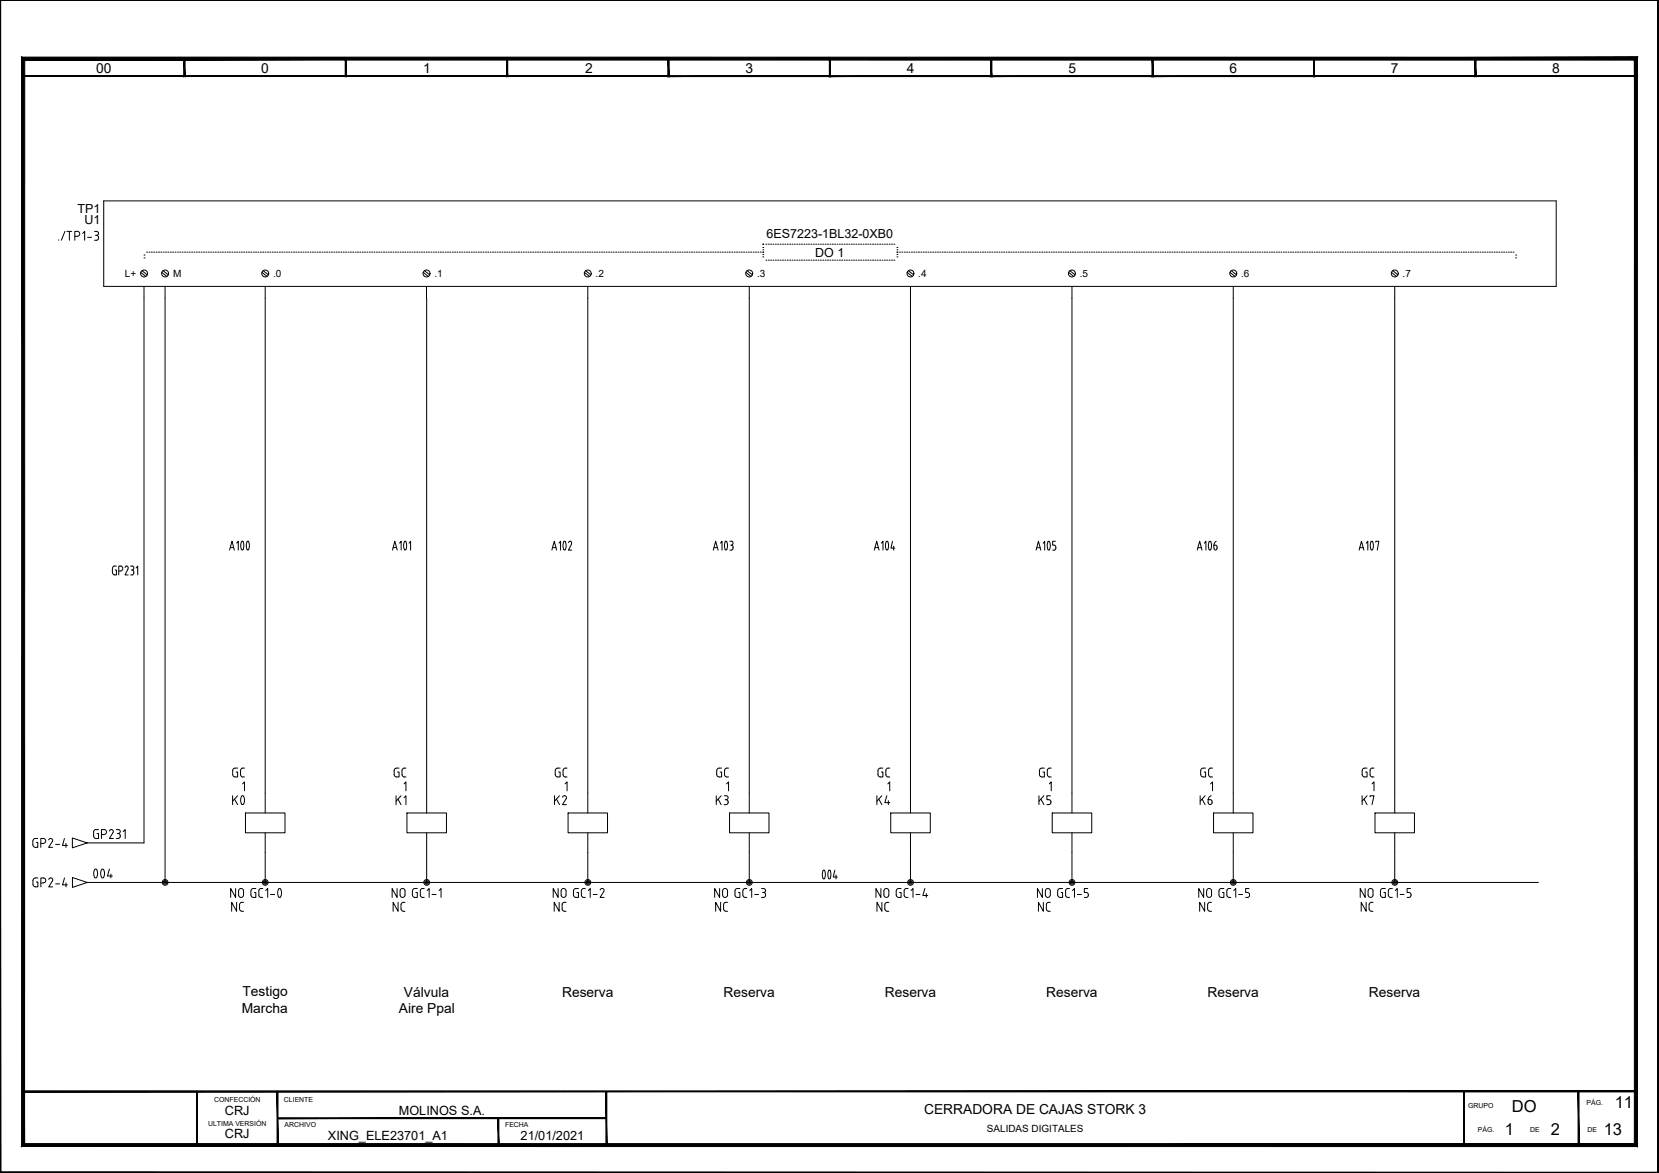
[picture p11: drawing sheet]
<svg xmlns="http://www.w3.org/2000/svg" width="420mm" height="297mm" viewBox="0 0 420 297" stroke-linecap="round" stroke-linejoin="round" font-family="sans-serif">
<g fill="#000" stroke="#000" stroke-width=".25">
<path d="M0 .1h419.9zM0 .1h419.9z"/>
<path d="M5.7 19.4h41.1l-.2-.3zM5.9 19.1h40.7l-40.9 .3zM5.7 14.7v4.7l.2-.3zM5.7 14.7l.2 .3v4.1zM5.7 14.7l.2 .3 40.9-.3zM5.9 15l40.9-.3-.2 .3zM46.8 14.7l-.2 .3 .2 4.4zM46.6 15l.2 4.4-.2-.3z"/>
<path d="M46.6 19.4h41.1l-.2-.3zM46.6 19.4l.2-.3h40.7zM46.6 14.7v4.7l.2-.3zM46.6 14.7l.2 .3v4.1zM46.6 14.7l.2 .3 40.9-.3zM46.8 15l40.9-.3-.2 .3zM87.7 14.7l-.2 .3 .2 4.4zM87.5 15l.2 4.4-.2-.3z"/>
<path d="M87.5 19.4h41.1l-.2-.3zM87.7 19.1h40.7l-40.9 .3zM87.5 14.7v4.7l.2-.3zM87.5 14.7l.2 .3v4.1zM87.5 14.7l.2 .3 40.9-.3zM87.7 15l40.9-.3-.2 .3zM128.6 14.7l-.2 .3 .2 4.4zM128.4 15l.2 4.4-.2-.3z"/>
<path d="M128.3 19.4h41.1l-.2-.3zM128.5 19.1h40.7l-40.9 .3zM128.3 14.7v4.7l.2-.3zM128.3 14.7l.2 .3v4.1zM128.3 14.7l.2 .3 40.9-.3zM128.5 15l40.9-.3-.2 .3zM169.4 14.7l-.2 .3 .2 4.4zM169.2 15l.2 4.4-.2-.3z"/>
<path d="M169.2 19.4h41.1l-.2-.2zM169.2 19.4l.2-.2h40.7zM169.2 14.7v4.7l.2-.2zM169.2 14.7l.2 .3v4.2zM169.2 14.7l.2 .3 40.9-.3zM169.4 15l40.9-.3-.2 .3zM210.3 14.7l-.2 .3 .2 4.4zM210.1 15l.2 4.4-.2-.2z"/>
<path d="M210 19.4h41.2l-.3-.2zM210.3 19.2h40.6l-40.9 .2zM210 14.7v4.7l.3-.2zM210 14.7l.3 .3v4.2zM210 14.7l.3 .3 40.9-.3zM210.3 15l40.9-.3-.3 .3zM251.2 14.7l-.3 .3 .3 4.4zM250.9 15l.3 4.4-.3-.2z"/>
<path d="M250.9 19.4h41.2l-.3-.2zM250.9 19.4l.3-.2h40.6zM250.9 14.7v4.7l.3-.2zM250.9 14.7l.3 .3v4.2zM250.9 14.7l.3 .3 40.9-.3zM251.2 15l40.9-.3-.3 .3zM292.1 14.7l-.3 .3 .3 4.4zM291.8 15l.3 4.4-.3-.2z"/>
<path d="M291.8 19.4h41.1l-.2-.2zM291.8 19.4l.2-.2h40.7zM291.8 14.7v4.7l.2-.2zM291.8 14.7l.2 .3v4.2zM291.8 14.7l.2 .3 40.9-.3zM292 15l40.9-.3-.2 .3zM332.9 14.7l-.2 .3 .2 4.4zM332.7 15l.2 4.4-.2-.2z"/>
<path d="M332.7 19.4h41.1l-.2-.3zM332.9 19.1h40.7l-40.9 .3zM332.7 14.7v4.7l.2-.3zM332.7 14.7l.2 .3v4.1zM332.7 14.7l.2 .3 40.9-.3zM332.9 15l40.9-.3-.2 .3zM373.8 14.7l-.2 .3 .2 4.4zM373.6 15l.2 4.4-.2-.3z"/>
<path d="M373.5 19.4h41.1l-.2-.3zM373.5 19.4l.2-.3h40.7zM373.5 14.7v4.7l.2-.3zM373.5 14.7l.2 .3v4.1zM373.5 14.7l.2 .3 40.9-.3zM373.7 15l40.9-.3-.2 .3zM414.6 14.7l-.2 .3 .2 4.4zM414.4 15l.2 4.4-.2-.3z"/>
<path d="M419.9 .1v296.7zM419.9 .1l.1 296.8zM419.9 .1l.1 296.8z"/>
<path d="M5.8 276.3v.2l408.5-.2zM5.8 276.5l408.5-.2v.2z"/>
<path d="M0 .1v296.9l.2-.2zM0 .1h.2v296.7z"/>
<path d="M5.5 290.3l408.4-.7h-407.7zM5.5 290.3l408.4-.7 .8 .8zM413.9 15.2v274.4l.8 .8zM413.9 15.2l.8-.7v275.9zM6.3 15.2h407.6l.8-.7zM5.5 14.5h409.2l-408.4 .7zM5.5 14.5l.7 275.1 .1-274.4zM5.5 14.5l.7 275.1-.7 .7z"/>
<path d="M49.8 276.4v13.6h.2zM49.8 276.4h.2v13.6z"/>
<path d="M70.2 276.4v13.6h.2zM70.2 276.4h.2v13.6z"/>
<path d="M70.3 283v.3l83.3-.3zM70.3 283.3l83.3-.3v.3z"/>
<path d="M126.1 283.2v6.8h.2zM126.1 283.2h.2v6.8z"/>
<path d="M153.5 276.4v13.7h.2zM153.5 276.4h.2v13.7z"/>
<path d="M370.7 276.4v13.6h.2zM370.7 276.4h.2v13.6z"/>
<path d="M399.7 276.4v13.6h.2zM399.7 276.4h.2v13.6z"/>
<path d="M.2 296.8l419.8 .1zM.2 296.8l419.8 .1-420 .1zM0 297h420v-.1zM0 297h420z"/>
</g>
<g fill="none" stroke="#000" stroke-width=".25">
<path d="M0 .1v296.9h420M414.3 19.3v257.1h-408.5v-257.1h408.5M414.5 19.3v257.1M26.3 50.9h367.8v21.6h-367.8zM35.6 69l1.3 1M36 68.5l1.3 1.1M36.5 65.3h.1M36.5 64.6h.1M36.5 63.8h.1M36.5 72.5v141h-14.4M37.1 63.8h.1M37.7 63.8h.1"/>
<path d="M38.3 63.8h.1M38.9 63.8h.1M39.5 63.8h.1M40.1 63.8h.1M40.7 63.8h.1M41 69l1.3 1M41.3 68.5l1.3 1.1M41.3 63.8h.1M41.8 72.5v151M41.9 63.8h.1M42.5 63.8h.1M43.1 63.8h.1"/>
<path d="M43.7 63.8h.1M44.3 63.8h.1M44.9 63.8h.1M45.5 63.8h.1M46.1 63.8h.1M46.7 63.8h.1M47.3 63.8h.1M47.9 63.8h.1M48.5 63.8h.1M49.1 63.8h.1M49.7 63.8h.1M50.3 63.8h.1"/>
<path d="M50.9 63.8h.1M51.5 63.8h.1M52.1 63.8h.1M52.7 63.8h.1M53.3 63.8h.1M53.9 63.8h.1M54.5 63.8h.1M55.1 63.8h.1M55.7 63.8h.1M56.3 63.8h.1M56.9 63.8h.1M57.5 63.8h.1"/>
<path d="M58.1 63.8h.1M58.7 63.8h.1M59.3 63.8h.1M59.9 63.8h.1M60.5 63.8h.1M61.1 63.8h.1M61.7 63.8h.1M62.3 63.8h.1M62.9 63.8h.1M63.5 63.8h.1M64.1 63.8h.1M64.7 63.8h.1"/>
<path d="M65.3 63.8h.1M65.9 63.8h.1M66.3 69l1.3 1M66.5 63.8h.1M66.7 68.5l1.3 1.1M67.1 63.8h.1M67.2 72.5v128.4M67.7 63.8h.1M68.3 63.8h.1M68.9 63.8h.1M69.5 63.8h.1M70.1 63.8h.1"/>
<path d="M70.7 63.8h.1M71.3 63.8h.1M71.9 63.8h.1M72.5 63.8h.1M73.1 63.8h.1M73.7 63.8h.1M74.3 63.8h.1M74.9 63.8h.1M75.5 63.8h.1M76.1 63.8h.1M76.7 63.8h.1M77.3 63.8h.1"/>
<path d="M77.9 63.8h.1M78.5 63.8h.1M79.1 63.8h.1M79.7 63.8h.1M80.3 63.8h.1M80.9 63.8h.1M81.5 63.8h.1M82.1 63.8h.1M82.7 63.8h.1M83.3 63.8h.1M83.9 63.8h.1M84.5 63.8h.1"/>
<path d="M85.1 63.8h.1M85.7 63.8h.1M86.3 63.8h.1M86.9 63.8h.1M87.5 63.8h.1M88.1 63.8h.1M88.7 63.8h.1M89.3 63.8h.1M89.9 63.8h.1M90.5 63.8h.1M91.1 63.8h.1M91.7 63.8h.1"/>
<path d="M92.3 63.8h.1M92.9 63.8h.1M93.5 63.8h.1M94.1 63.8h.1M94.7 63.8h.1M95.3 63.8h.1M95.9 63.8h.1M96.5 63.8h.1M97.1 63.8h.1M97.7 63.8h.1M98.3 63.8h.1M98.9 63.8h.1"/>
<path d="M99.5 63.8h.1M100.1 63.8h.1M100.7 63.8h.1M101.3 63.8h.1M101.9 63.8h.1M102.5 63.8h.1M103.1 63.8h.1M103.7 63.8h.1M104.3 63.8h.1M104.9 63.8h.1M105.5 63.8h.1M106.1 63.8h.1"/>
<path d="M106.7 63.8h.1M107.2 69l1.3 1M107.3 63.8h.1M107.5 68.5l1.3 1.1M107.9 63.8h.1M108 72.5v3M108.1 75.5v130.4M108.5 63.8h.1M109.1 63.8h.1M109.7 63.8h.1M110.3 63.8h.1M110.9 63.8h.1"/>
<path d="M111.5 63.8h.1M112.1 63.8h.1M112.7 63.8h.1M113.3 63.8h.1M113.9 63.8h.1M114.5 63.8h.1M115.1 63.8h.1M115.7 63.8h.1M116.3 63.8h.1M116.9 63.8h.1M117.5 63.8h.1M118.1 63.8h.1"/>
<path d="M118.7 63.8h.1M119.3 63.8h.1M119.9 63.8h.1M120.5 63.8h.1M121.1 63.8h.1M121.7 63.8h.1M122.3 63.8h.1M122.9 63.8h.1M123.5 63.8h.1M124.1 63.8h.1M124.7 63.8h.1M125.3 63.8h.1"/>
<path d="M125.9 63.8h.1M126.5 63.8h.1M127.1 63.8h.1M127.7 63.8h.1M128.3 63.8h.1M128.9 63.8h.1M129.5 63.8h.1M130.1 63.8h.1M130.7 63.8h.1M131.3 63.8h.1M131.9 63.8h.1M132.5 63.8h.1"/>
<path d="M133.1 63.8h.1M133.7 63.8h.1M134.3 63.8h.1M134.9 63.8h.1M135.5 63.8h.1M136.1 63.8h.1M136.7 63.8h.1M137.3 63.8h.1M137.9 63.8h.1M138.5 63.8h.1M139.1 63.8h.1M139.7 63.8h.1"/>
<path d="M140.3 63.8h.1M140.9 63.8h.1M141.5 63.8h.1M142.1 63.8h.1M142.7 63.8h.1M143.3 63.8h.1M143.9 63.8h.1M144.5 63.8h.1M145.1 63.8h.1M145.7 63.8h.1M146.3 63.8h.1M146.9 63.8h.1"/>
<path d="M147.5 63.8h.1M148 69l1.3 1M148.1 63.8h.1M148.3 68.5l1.3 1.1M148.7 63.8h.1M148.9 72.5v133.4M149.3 63.8h.1M149.9 63.8h.1M150.5 63.8h.1M151.1 63.8h.1M151.7 63.8h.1M152.3 63.8h.1"/>
<path d="M152.9 63.8h.1M153.5 63.8h.1M154.1 63.8h.1M154.7 63.8h.1M155.3 63.8h.1M155.9 63.8h.1M156.5 63.8h.1M157.1 63.8h.1M157.7 63.8h.1M158.3 63.8h.1M158.9 63.8h.1M159.5 63.8h.1"/>
<path d="M160.1 63.8h.1M160.7 63.8h.1M161.3 63.8h.1M161.9 63.8h.1M162.5 63.8h.1M163.1 63.8h.1M163.7 63.8h.1M164.3 63.8h.1M164.9 63.8h.1M165.5 63.8h.1M166.1 63.8h.1M166.7 63.8h.1"/>
<path d="M167.3 63.8h.1M167.9 63.8h.1M168.5 63.8h.1M169.1 63.8h.1M169.7 63.8h.1M170.3 63.8h.1M170.9 63.8h.1M171.5 63.8h.1M172.1 63.8h.1M172.7 63.8h.1M173.3 63.8h.1M173.9 63.8h.1"/>
<path d="M174.5 63.8h.1M175.1 63.8h.1M175.7 63.8h.1M176.3 63.8h.1M176.9 63.8h.1M177.5 63.8h.1M178.1 63.8h.1M178.7 63.8h.1M179.3 63.8h.1M179.9 63.8h.1M180.5 63.8h.1M181.1 63.8h.1"/>
<path d="M181.7 63.8h.1M182.3 63.8h.1M182.9 63.8h.1M183.5 63.8h.1M184.1 63.8h.1M184.7 63.8h.1M185.3 63.8h.1M185.9 63.8h.1M186.5 63.8h.1M187.1 63.8h.1M187.7 63.8h.1M188.3 63.8h.1"/>
<path d="M188.9 69l1.3 1M188.9 63.8h.1M189.2 68.5l1.3 1.1M189.5 63.8h.1M189.8 72.5v133.4M190.1 63.8h.1M190.7 63.8h.1M191.3 63.8h.1M191.9 63.8h.1M192.5 63.8h.1M193.2 63.8h.1M193.2 61.8h.1"/>
<path d="M193.2 65.9h.1M193.2 65.1h.1M193.2 64.5h.1M193.2 63.3h.1M193.2 62.7h.1M194 61.8h.1M194 65.9h.1M194.6 61.8h.1M194.6 65.9h.1M195.2 61.8h.1M195.2 65.9h.1M195.8 61.8h.1"/>
<path d="M195.8 65.9h.1M196.4 61.8h.1M196.4 65.9h.1M197 61.8h.1M197 65.9h.1M197.6 61.8h.1M197.6 65.9h.1M198.2 61.8h.1M198.2 65.9h.1M198.8 61.8h.1M198.8 65.9h.1M199.4 61.8h.1"/>
<path d="M199.4 65.9h.1M200 61.8h.1M200 65.9h.1M200.6 61.8h.1M200.6 65.9h.1M201.2 61.8h.1M201.2 65.9h.1M201.8 61.8h.1M201.8 65.9h.1M202.4 61.8h.1M202.4 65.9h.1M203 61.8h.1"/>
<path d="M203 65.9h.1M203.6 61.8h.1M203.6 65.9h.1M204.2 61.8h.1M204.2 65.9h.1M204.8 61.8h.1M204.8 65.9h.1M205.4 61.8h.1M205.4 65.9h.1M206 61.8h.1M206 65.9h.1M206.6 61.8h.1"/>
<path d="M206.6 65.9h.1M207.2 61.8h.1M207.2 65.9h.1M207.8 61.8h.1M207.8 65.9h.1M208.4 61.8h.1M208.4 65.9h.1M209 61.8h.1M209 65.9h.1M209.6 61.8h.1M209.6 65.9h.1M210.2 61.8h.1"/>
<path d="M210.2 65.9h.1M210.8 61.8h.1M210.8 65.9h.1M211.4 61.8h.1M211.4 65.9h.1M212 61.8h.1M212 65.9h.1M212.6 61.8h.1M212.6 65.9h.1M213.2 61.8h.1M213.2 65.9h.1M213.8 61.8h.1"/>
<path d="M213.8 65.9h.1M214.4 61.8h.1M214.4 65.9h.1M215 61.8h.1M215 65.9h.1M215.6 61.8h.1M215.6 65.9h.1M216.2 61.8h.1M216.2 65.9h.1M216.8 61.8h.1M216.8 65.9h.1M217.4 61.8h.1"/>
<path d="M217.4 65.9h.1M218 61.8h.1M218 65.9h.1M218.6 61.8h.1M218.6 65.9h.1M219.2 61.8h.1M219.2 65.9h.1M219.8 61.8h.1M219.8 65.9h.1M220.4 61.8h.1M220.4 65.9h.1M221 61.8h.1"/>
<path d="M221 65.9h.1M221.6 61.8h.1M221.6 65.9h.1M222.2 61.8h.1M222.2 65.9h.1M222.8 61.8h.1M222.8 65.9h.1M223.4 61.8h.1M223.4 65.9h.1M224 61.8h.1M224 65.9h.1M224.6 61.8h.1"/>
<path d="M224.6 65.9h.1M225.2 61.8h.1M225.2 65.9h.1M225.8 61.8h.1M225.8 65.9h.1M226.4 61.8h.1M226.4 65.9h.1M227.2 63.8h.1M227.2 61.8h.1M227.2 62.7h.1M227.2 63.3h.1M227.2 64.5h.1"/>
<path d="M227.2 65.1h.1M227.2 65.9h.1M227.8 63.8h.1M228.4 63.8h.1M229 63.8h.1M229.6 63.8h.1M229.7 69l1.3 1M230.1 68.5l1.3 1.1M230.2 63.8h.1M230.6 72.5v133.4M230.8 63.8h.1M231.4 63.8h.1"/>
<path d="M232 63.8h.1M232.6 63.8h.1M233.2 63.8h.1M233.8 63.8h.1M234.4 63.8h.1M235 63.8h.1M235.6 63.8h.1M236.2 63.8h.1M236.8 63.8h.1M237.4 63.8h.1M238 63.8h.1M238.6 63.8h.1"/>
<path d="M239.2 63.8h.1M239.8 63.8h.1M240.4 63.8h.1M241 63.8h.1M241.6 63.8h.1M242.2 63.8h.1M242.8 63.8h.1M243.4 63.8h.1M244 63.8h.1M244.6 63.8h.1M245.2 63.8h.1M245.8 63.8h.1"/>
<path d="M246.4 63.8h.1M247 63.8h.1M247.6 63.8h.1M248.2 63.8h.1M248.8 63.8h.1M249.4 63.8h.1M250 63.8h.1M250.6 63.8h.1M251.2 63.8h.1M251.8 63.8h.1M252.4 63.8h.1M253 63.8h.1"/>
<path d="M253.6 63.8h.1M254.2 63.8h.1M254.8 63.8h.1M255.4 63.8h.1M256 63.8h.1M256.6 63.8h.1M257.2 63.8h.1M257.8 63.8h.1M258.4 63.8h.1M259 63.8h.1M259.6 63.8h.1M260.2 63.8h.1"/>
<path d="M260.8 63.8h.1M261.4 63.8h.1M262 63.8h.1M262.6 63.8h.1M263.2 63.8h.1M263.8 63.8h.1M264.4 63.8h.1M265 63.8h.1M265.6 63.8h.1M266.2 63.8h.1M266.8 63.8h.1M267.4 63.8h.1"/>
<path d="M268 63.8h.1M268.6 63.8h.1M269.2 63.8h.1M269.8 63.8h.1M270.4 63.8h.1M270.6 69l1.3 1M271 68.5l1.3 1.1M271 63.8h.1M271.5 72.5v133.4M271.6 63.8h.1M272.2 63.8h.1M272.8 63.8h.1"/>
<path d="M273.4 63.8h.1M274 63.8h.1M274.6 63.8h.1M275.2 63.8h.1M275.8 63.8h.1M276.4 63.8h.1M277 63.8h.1M277.6 63.8h.1M278.2 63.8h.1M278.8 63.8h.1M279.4 63.8h.1M280 63.8h.1"/>
<path d="M280.6 63.8h.1M281.2 63.8h.1M281.8 63.8h.1M282.4 63.8h.1M283 63.8h.1M283.6 63.8h.1M284.2 63.8h.1M284.8 63.8h.1M285.4 63.8h.1M286 63.8h.1M286.6 63.8h.1M287.2 63.8h.1"/>
<path d="M287.8 63.8h.1M288.4 63.8h.1M289 63.8h.1M289.6 63.8h.1M290.2 63.8h.1M290.8 63.8h.1M291.4 63.8h.1M292 63.8h.1M292.6 63.8h.1M293.2 63.8h.1M293.8 63.8h.1M294.4 63.8h.1"/>
<path d="M295 63.8h.1M295.6 63.8h.1M296.2 63.8h.1M296.8 63.8h.1M297.4 63.8h.1M298 63.8h.1M298.6 63.8h.1M299.2 63.8h.1M299.8 63.8h.1M300.4 63.8h.1M301 63.8h.1M301.6 63.8h.1"/>
<path d="M302.2 63.8h.1M302.8 63.8h.1M303.4 63.8h.1M304 63.8h.1M304.6 63.8h.1M305.2 63.8h.1M305.8 63.8h.1M306.4 63.8h.1M307 63.8h.1M307.6 63.8h.1M308.2 63.8h.1M308.8 63.8h.1"/>
<path d="M309.4 63.8h.1M310 63.8h.1M310.6 63.8h.1M311.2 63.8h.1M311.5 69l1.3 1M311.8 63.8h.1M311.8 68.5l1.4 1.1M312.3 72.5v133.4M312.4 63.8h.1M313 63.8h.1M313.6 63.8h.1M314.2 63.8h.1"/>
<path d="M314.8 63.8h.1M315.4 63.8h.1M316 63.8h.1M316.6 63.8h.1M317.2 63.8h.1M317.8 63.8h.1M318.4 63.8h.1M319 63.8h.1M319.6 63.8h.1M320.2 63.8h.1M320.8 63.8h.1M321.4 63.8h.1"/>
<path d="M322 63.8h.1M322.6 63.8h.1M323.2 63.8h.1M323.8 63.8h.1M324.4 63.8h.1M325 63.8h.1M325.6 63.8h.1M326.2 63.8h.1M326.8 63.8h.1M327.4 63.8h.1M328 63.8h.1M328.6 63.8h.1"/>
<path d="M329.2 63.8h.1M329.8 63.8h.1M330.4 63.8h.1M331 63.8h.1M331.6 63.8h.1M332.2 63.8h.1M332.8 63.8h.1M333.4 63.8h.1M334 63.8h.1M334.6 63.8h.1M335.2 63.8h.1M335.8 63.8h.1"/>
<path d="M336.4 63.8h.1M337 63.8h.1M337.6 63.8h.1M338.2 63.8h.1M338.8 63.8h.1M339.4 63.8h.1M340 63.8h.1M340.6 63.8h.1M341.2 63.8h.1M341.8 63.8h.1M342.4 63.8h.1M343 63.8h.1"/>
<path d="M343.6 63.8h.1M344.2 63.8h.1M344.8 63.8h.1M345.4 63.8h.1M346 63.8h.1M346.6 63.8h.1M347.2 63.8h.1M347.8 63.8h.1M348.4 63.8h.1M349 63.8h.1M349.6 63.8h.1M350.2 63.8h.1"/>
<path d="M350.8 63.8h.1M351.4 63.8h.1M352 63.8h.1M352.4 69l1.3 1M352.6 63.8h.1M352.7 68.5l1.4 1.1M353.2 63.8h.1M353.2 72.5v133.4M353.8 63.8h.1M354.4 63.8h.1M355 63.8h.1M355.6 63.8h.1"/>
<path d="M356.2 63.8h.1M356.8 63.8h.1M357.4 63.8h.1M358 63.8h.1M358.6 63.8h.1M359.2 63.8h.1M359.8 63.8h.1M360.4 63.8h.1M361 63.8h.1M361.6 63.8h.1M362.2 63.8h.1M362.8 63.8h.1"/>
<path d="M363.4 63.8h.1M364 63.8h.1M364.6 63.8h.1M365.2 63.8h.1M365.8 63.8h.1M366.4 63.8h.1M367 63.8h.1M367.6 63.8h.1M368.2 63.8h.1M368.8 63.8h.1M369.4 63.8h.1M370 63.8h.1"/>
<path d="M370.6 63.8h.1M371.2 63.8h.1M371.8 63.8h.1M372.4 63.8h.1M373 63.8h.1M373.6 63.8h.1M374.2 63.8h.1M374.8 63.8h.1M375.4 63.8h.1M376 63.8h.1M376.6 63.8h.1M377.2 63.8h.1"/>
<path d="M377.8 63.8h.1M378.4 63.8h.1M379 63.8h.1M379.6 63.8h.1M380.2 63.8h.1M380.8 63.8h.1M381.4 63.8h.1M382 63.8h.1M382.6 63.8h.1M383.2 63.8h.1M383.9 65.3h.1M383.9 64.6h.1"/>
<path d="M383.9 63.8h.1M99.4 139.3l.6-2.2 .6 2.2M99.6 138.7h.8M101.2 137.5l.4-.4v2.2M102.4 137.2h.4M102.4 137.2l-.2 .8 .2 1.2M102.8 137.2l.2 .8-.1 .8-.2 .5-.3-.1M103.6 137.5l.4-.4v2.2M139.8 139.3l.6-2.2 .6 2.2M140 138.7h.8M141.6 137.5l.4-.4v2.2M142.8 137.2l-.2 .8 .1 .8 .2 .5 .3-.1"/>
<path d="M142.8 137.2h.4M143.2 137.2l.2 .8-.2 1.2M144.4 137l.3 .3v.5M144.4 137l-.4 .4M144.7 137.8l-.7 1.5h.8M180.7 139.3l.6-2.2 .6 2.2M180.8 138.7h.9M182.5 137.5l.4-.4v2.2M183.7 137.2h.4M183.7 137.2l-.2 1.2 .2 .8 .2 .1 .2-.1 .1-.8-.1-1.2M184.8 137.1h.5M185.1 138.1h.2"/>
<path d="M185.3 137a.51 .51 0 0 1 .4 .5 .51 .51 0 0 1-.4 .5M185.3 138.1l.3 .2v.7l-.8 .3M221.4 139.3l.6-2.2 .6 2.2M221.6 138.7h.9M223.2 137.5l.4-.4v2.2M224.4 137.2l-.2 1.2 .2 .8 .3 .1 .1-.1 .2-.8-.2-1.2M224.5 137.2h.3M226 137.1l-.4 1.7h1M226.3 138.3v1M262.4 139.3l.6-2.2 .6 2.2M262.6 138.7h.8M264.2 137.6l.4-.5v2.2"/>
<path d="M265.4 137.2l.2-.1a1.78 1.78 0 0 1 0 2.2l-.4-.9zM267.3 137.1h-.7v1h.6l.2 .7-.2 .4-.6 .1M303.2 139.3l.6-2.2 .6 2.2M303.4 138.7h.8M305 137.6l.4-.5v2.2M306.2 137.2l.2-.1a1.78 1.78 0 0 1 0 2.2 1.75 1.75 0 0 1-.2-2.1zM307.8 138.1h-.4v.7M307.8 138.1a.61 .61 0 0 1 .4 .6 .61 .61 0 0 1-.6 .5l-.2-.4M308 137.1l-.4 .4-.2 .6M344.2 139.3l.6-2.2 .6 2.2M344.4 138.7h.8M346 137.6l.4-.5v2.2"/>
<path d="M347.2 137.2l.2-.1a1.71 1.71 0 0 1 0 2.2l-.4-.9zM348.4 137.3v-.2h.8l-.4 2.2M29.5 143.3l-.8 .1a1.77 1.77 0 0 0 0 2.1l.8 .1v-1.3h-.3M30.1 144.6h.5M30.6 144.6a.63 .63 0 0 0 .5-.6 .63 .63 0 0 0-.5-.7h-.5v2.3M31.7 143.7a.43 .43 0 0 1 .6-.3 .43 .43 0 0 1 .1 .7l-.7 1.5h.8M33.1 143.3h.4a.51 .51 0 0 1 .4 .5 .51 .51 0 0 1-.4 .5M33.3 144.3a.64 .64 0 0 1 .6 .6 .64 .64 0 0 1-.4 .7h-.4M34.5 143.8l.4-.5v2.3M102.3 198.5l.5-.5v2.3M143.1 198.5l.5-.5v2.3M184 198.5l.5-.5v2.3"/>
<path d="M224.9 198.5l.4-.5v2.3M265.7 198.5l.5-.5v2.3M306.6 198.5l.5-.5v2.3M347.5 198.5l.5-.5v2.3M18.3 212.2l3.8 1.3-3.8 1.2zM62.2 205.9h10v5h-10zM67.2 210.9v12.6M103.1 205.9h10v5h-10zM108.1 210.9v12.6M143.9 205.9h10v5h-10zM148.9 210.9v12.6M184.8 205.9h10v5h-10z"/>
<path d="M189.8 210.9v12.6M225.6 205.9h10v5h-10zM230.6 210.9v12.6M266.5 205.9h10v5h-10zM271.5 210.9v12.6M307.3 205.9h10v5h-10zM312.3 210.9v12.6M348.2 205.9h10v5h-10zM353.2 210.9v12.6M22.1 223.5h367.5M64.2 225h.6M65.6 226.7l.2 .5 .7 .1"/>
<path d="M66.1 225h.4M66.1 225l-.5 .3v1.4M67.3 225.5l.5-.5v2.3M68.5 226.5h1.1M70.6 225.1l.2-.1a1.5 1.5 0 0 1 0 2.3 1.55 1.55 0 0 1-.2-2.2zM105.1 225h.6M106.4 226.7l.3 .5 .7 .1M107 225h.4M107 225l-.5 .3-.1 1.4M108.2 225.5l.5-.5v2.3M109.4 226.5h1M111.2 225.5l.5-.5v2.3"/>
<path d="M145.9 225h.6M146.1 226h.4v1.3h-.6M147.2 225.6v1.1M147.3 226.7l.2 .5 .3 .1M147.8 225h.4M147.8 227.3h.4M147.8 225l-.3 .1-.2 .4M149 225.5l.5-.5v2.3M150.2 226.5h1M152.5 225l.4 .2v.5M152.5 225l-.5 .4M152.9 225.8l-.9 1.5h1"/>
<path d="M186.8 225h.6M187 226h.4v1.3h-.6M188.1 225.6v1.1M188.2 226.7l.2 .5 .3 .1M188.7 225h.4M188.7 227.3h.4M188.7 225l-.3 .1-.2 .4M189.9 225.5l.5-.5v2.3M191.1 226.5h1M192.9 225h.5a.5 .5 0 0 1 .5 .5 .5 .5 0 0 1-.5 .5M193.1 226h.3M193.4 226l.4 .2 .1 .3"/>
<path d="M193.9 226.8l-.3 .4-.7 .1M193.9 226.5v.3M227.6 225h.6M227.8 226h.4v1.3h-.6M229 226.7l.3 .5 .7 .1M229.5 225h.5M229.5 225l-.4 .3-.1 1.4M230.7 225.5l.5-.5v2.3M232 226.5h1M234.2 225l-.5 1.8h1.3M234.6 226.3v1M268.5 225h.6"/>
<path d="M268.8 226h.3v1.3h-.6M269.9 226.7l.3 .5 .7 .1M270.4 225h.5M270.4 225l-.4 .3-.1 1.4M271.6 225.5l.5-.5v2.3M272.9 226.5h1M275.5 225h-.9v1l.8 .1 .2 .4M275.6 226.5v.3M275.6 226.8l-.2 .4-.8 .1M309.3 225h.7M310.7 225.6v1.1M310.7 226.7l.3 .5 .7 .1"/>
<path d="M311.3 225h.4M311.3 225l-.3 .1-.3 .4M312.5 225.5l.5-.5v2.3M313.7 226.5h1M316.3 225h-.8v1l.7 .1 .3 .4M316.5 226.8l-.3 .4-.7 .1M316.5 226.5v.3M350.2 225h.7M351.6 225.6v1.1M351.6 226.7l.3 .5 .7 .1M352.2 225h.4M352.2 225l-.5 .3-.1 .2"/>
<path d="M353.4 225.5l.5-.5v2.3M354.6 226.5h1M357.2 225h-.8v1l.7 .1 .3 .4M357.4 226.8l-.3 .4-.7 .1M357.4 226.5v.3M5.8 276.4h44.1v13.6h-44.1z"/>
<circle cx="36.5" cy="69.3" r=".88"/>
<circle cx="41.8" cy="69.3" r=".88"/>
<circle cx="67.2" cy="69.3" r=".88"/>
<circle cx="108" cy="69.3" r=".88"/>
<circle cx="148.9" cy="69.3" r=".88"/>
<circle cx="189.7" cy="69.3" r=".88"/>
<circle cx="230.6" cy="69.3" r=".88"/>
<circle cx="271.5" cy="69.3" r=".88"/>
<circle cx="312.3" cy="69.3" r=".88"/>
<circle cx="353.2" cy="69.3" r=".88"/>
<circle cx="41.8" cy="223.5" r=".73"/>
<circle cx="41.8" cy="223.5" r=".46"/>
<circle cx="41.8" cy="223.5" r=".22"/>
<circle cx="67.2" cy="223.5" r=".73"/>
<circle cx="67.2" cy="223.5" r=".46"/>
<circle cx="67.2" cy="223.5" r=".22"/>
<circle cx="108.1" cy="223.5" r=".73"/>
<circle cx="108.1" cy="223.5" r=".46"/>
<circle cx="108.1" cy="223.5" r=".22"/>
<circle cx="148.9" cy="223.5" r=".73"/>
<circle cx="148.9" cy="223.5" r=".46"/>
<circle cx="148.9" cy="223.5" r=".22"/>
<circle cx="189.8" cy="223.5" r=".73"/>
<circle cx="189.8" cy="223.5" r=".46"/>
<circle cx="189.8" cy="223.5" r=".22"/>
<circle cx="230.6" cy="223.5" r=".73"/>
<circle cx="230.6" cy="223.5" r=".46"/>
<circle cx="230.6" cy="223.5" r=".22"/>
<circle cx="271.5" cy="223.5" r=".73"/>
<circle cx="271.5" cy="223.5" r=".46"/>
<circle cx="271.5" cy="223.5" r=".22"/>
<circle cx="312.3" cy="223.5" r=".73"/>
<circle cx="312.3" cy="223.5" r=".46"/>
<circle cx="312.3" cy="223.5" r=".22"/>
<circle cx="353.2" cy="223.5" r=".73"/>
<circle cx="353.2" cy="223.5" r=".46"/>
<circle cx="353.2" cy="223.5" r=".22"/>
</g>
<text font-size="7.9" x="56.4" y="206">K0</text>
<text font-size="7.5" x="19.4" y="224.4">004</text>
<g font-size="7.1">
<text x="56.8" y="141.1">A100</text>
<text x="203.9" y="224.4">004</text>
</g>
<g font-size="5.7">
<text x="302.7" y="205">K6</text>
<text x="7.1" y="215.9">GP2-4</text>
<text x="57.1" y="228.6">NO</text>
<text x="57.5" y="232.1">NC</text>
<text x="98.1" y="228.6">NO</text>
<text x="98.4" y="232.1">NC</text>
<text x="139" y="232.1">NC</text>
<text x="139" y="228.6">NO</text>
<text x="179.9" y="232.1">NC</text>
<text x="179.9" y="228.6">NO</text>
<text x="220.5" y="228.6">NO</text>
<text x="220.8" y="232.1">NC</text>
<text x="261.4" y="228.6">NO</text>
<text x="261.8" y="232.1">NC</text>
<text x="302.3" y="228.6">NO</text>
<text x="302.7" y="232.1">NC</text>
<text x="343.3" y="228.6">NO</text>
<text x="343.6" y="232.1">NC</text>
</g>
<g font-size="5.3">
<text x="15.9" y="62.1">TP1-3</text>
<text x="57.9" y="197.9">GC</text>
<text x="98.4" y="197.9">GC</text>
<text x="139.3" y="197.9">GC</text>
<text x="180.3" y="197.9">GC</text>
<text x="221.2" y="197.9">GC</text>
<text x="262.1" y="197.9">GC</text>
<text x="302.7" y="197.9">GC</text>
<text x="343.6" y="197.9">GC</text>
<text x="99.1" y="205">K1</text>
<text x="139.3" y="205">K2</text>
<text x="180.3" y="205">K3</text>
<text x="220.8" y="205">K4</text>
<text x="261.8" y="205">K5</text>
<text x="343.6" y="205">K7</text>
<text x="22.6" y="213.4">GP231</text>
<text x="7.1" y="225.8">GP2-4</text>
</g>
<text font-size="4.4" x="17.3" y="62.1" transform="rotate(-90 17.3 62.1)">./</text>
<g font-size="4.2">
<text x="382.9" y="281.6">DO</text>
<text x="408.9" y="280.7">11</text>
<text x="381.1" y="287.5">1</text>
<text x="392.8" y="287.5">2</text>
<text x="406.1" y="287.5">13</text>
</g>
<g font-size="3.5">
<text x="24.3" y="18.4">00</text>
<text x="66.2" y="18.4">0</text>
<text x="107.2" y="18.4">1</text>
<text x="148.2" y="18.4">2</text>
<text x="188.8" y="18.4">3</text>
<text x="229.7" y="18.4">4</text>
<text x="270.6" y="18.4">5</text>
<text x="311.4" y="18.4">6</text>
<text x="352.3" y="18.4">7</text>
<text x="393.1" y="18.4">8</text>
<text x="61.2" y="256.5">Marcha</text>
<text x="61.4" y="252.3">Testigo</text>
<text x="101" y="256.5">Aire Ppal</text>
<text x="102.3" y="252.4">Válvula</text>
<text x="142.3" y="252.4">Reserva</text>
<text x="183.2" y="252.4">Reserva</text>
<text x="224.1" y="252.4">Reserva</text>
<text x="265" y="252.4">Reserva</text>
<text x="305.8" y="252.4">Reserva</text>
<text x="346.7" y="252.4">Reserva</text>
<text x="234" y="282.1">CERRADORA DE CAJAS STORK 3</text>
</g>
<g font-size="3.2">
<text x="19.7" y="53.9">TP1</text>
<text x="21.4" y="56.8">U1</text>
<text x="194.1" y="60.2">6ES7223-1BL32-0XB0</text>
<text x="206.5" y="65.1">DO 1</text>
<text x="57" y="282.3">CRJ</text>
<text x="101" y="282.3">MOLINOS S.A.</text>
<text x="57" y="288.3">CRJ</text>
<text x="83" y="288.6">XING_ELE23701_A1</text>
<text x="131.8" y="288.6">21/01/2021</text>
</g>
<g font-size="2.5">
<text x="31.6" y="70.2">L+</text>
<text x="43.8" y="70.2">M</text>
<text x="69.2" y="70.2">.0</text>
<text x="110" y="70.2">.1</text>
<text x="150.8" y="70.2">.2</text>
<text x="191.7" y="70.2">.3</text>
<text x="232.6" y="70.2">.4</text>
<text x="273.5" y="70.2">.5</text>
<text x="314.3" y="70.2">.6</text>
<text x="355.2" y="70.2">.7</text>
<text x="250" y="286.6">SALIDAS DIGITALES</text>
</g>
<g font-size="1.8">
<text x="54.2" y="279">CONFECCIÓN</text>
<text x="71.9" y="279">CLIENTE</text>
<text x="371.8" y="280.6">GRUPO</text>
<text x="401.8" y="279.8">PÁG.</text>
<text x="52.7" y="285">ULTIMA VERSIÓN</text>
<text x="72.1" y="285.3">ARCHIVO</text>
<text x="127.9" y="285.3">FECHA</text>
<text x="374.3" y="286.6">PÁG.</text>
<text x="387.5" y="286.6">DE</text>
<text x="402" y="286.6">DE</text>
</g>
</svg>
